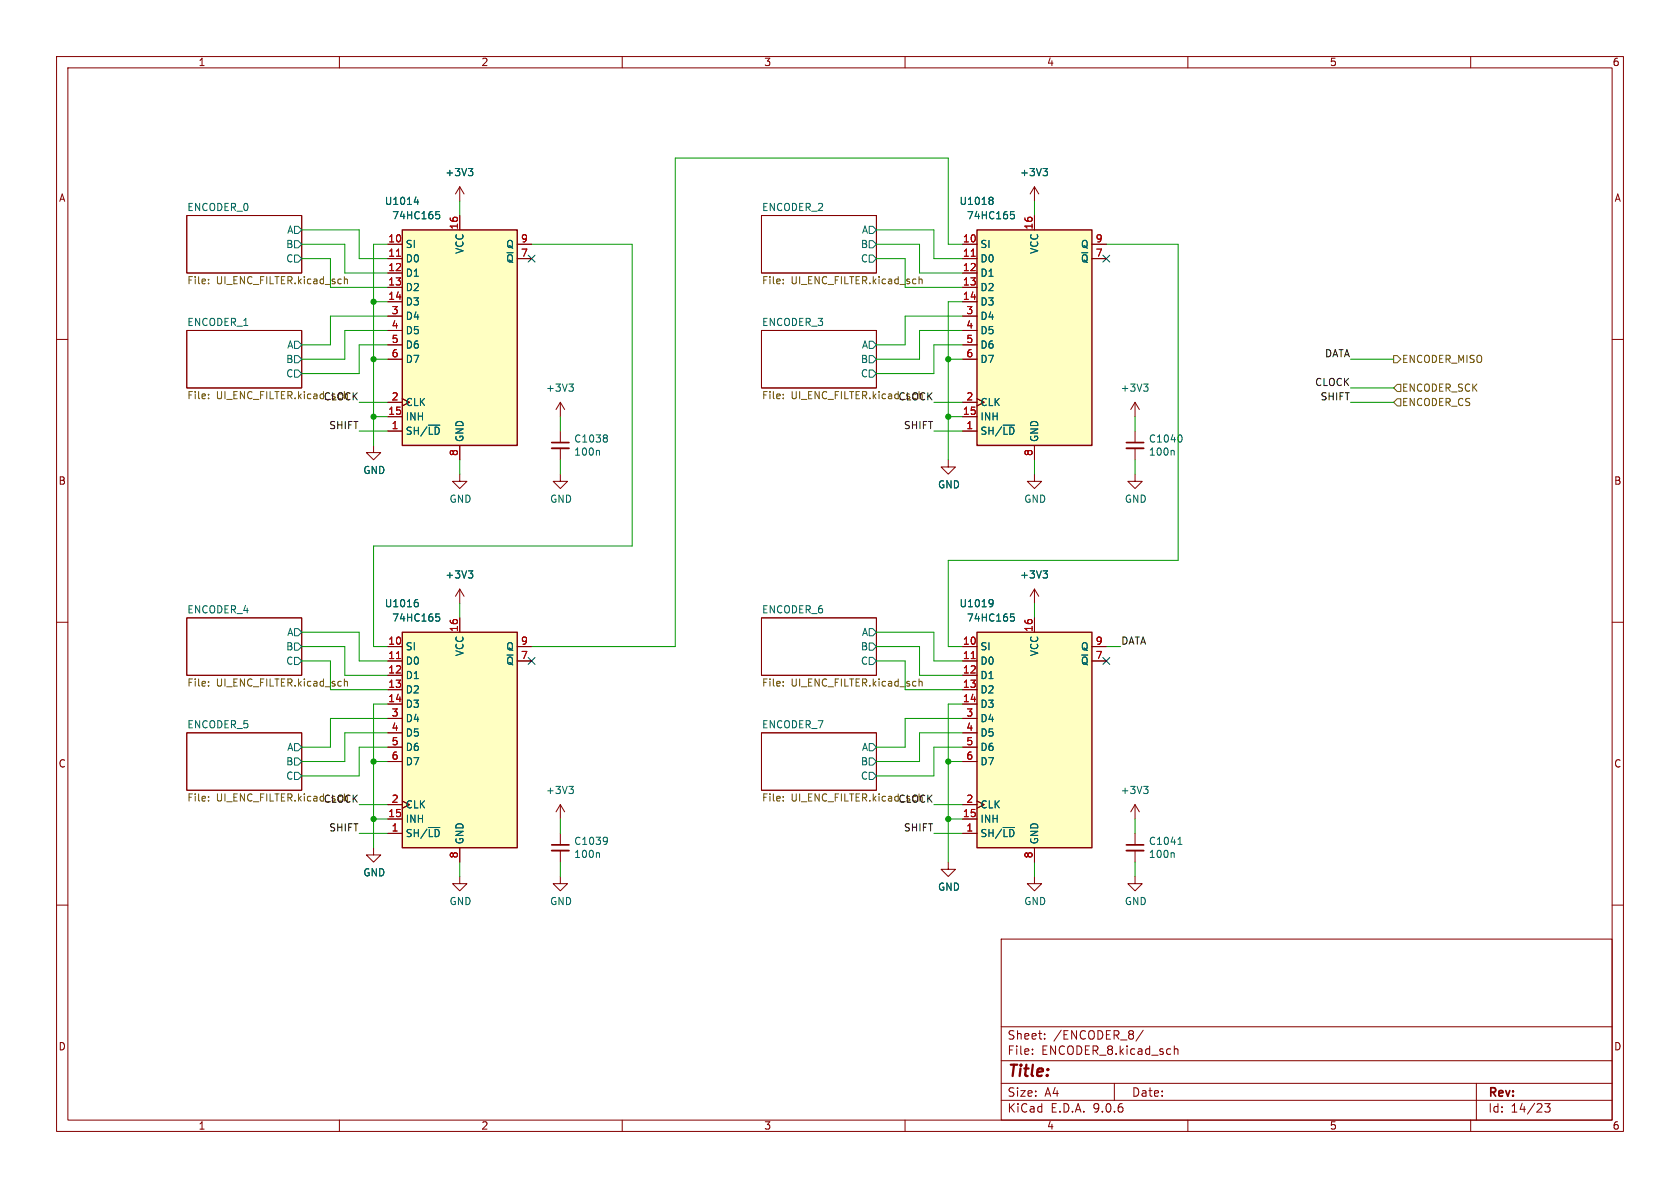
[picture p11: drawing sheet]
<svg xmlns="http://www.w3.org/2000/svg" width="297mm" height="210mm" viewBox="0 0 297 210" stroke-linecap="round" stroke-linejoin="round" font-family="sans-serif">
<g fill="none" stroke="#840000" stroke-width=".18">
<path d="M10 10h277v190h-277zM12 12h273v186h-273zM60 10v2M110 10v2M160 10v2M210 10v2M260 10v2M33 38.1h20.3v10.2h-20.3zM134.6 38.1h20.3v10.2h-20.3zM33 58.4h20.3v10.2h-20.3zM134.6 58.4h20.3v10.2h-20.3zM10 60h2"/>
<path d="M285 60h2M10 110h2M33 109.2h20.3v10.2h-20.3zM134.6 109.2h20.3v10.2h-20.3zM285 110h2M33 129.5h20.3v10.2h-20.3zM134.6 129.5h20.3v10.2h-20.3zM10 160h2M177 166h108v32h-108zM285 160h2M60 198v2M110 198v2"/>
<path d="M160 198v2M177 194.5h108M177 191.5h108M177 187.5h108M177 181.5h108M182.5 186.3v.1M182.5 185.5v.1M184.7 183.6v.1M184.7 182.8v.1M197 191.5v3M202.1 182.1l-1.3 2M207.6 184.9v1.5"/>
<path d="M207.6 185.5l.2-.1 .4 .1v.9M210 198v2M260 198v2M261 191.5v6.5M273.1 195.1h.9l-.5 .6 .5 .1v.7l-.3 .1h-.4l-.2-.1"/>
</g>
<g fill="none" stroke="#006464" stroke-width=".18">
<path d="M52.1 45.1h.6l.6 .6-.6 .7h-.6zM52.1 40h.6l.6 .6-.6 .7h-.6zM52.1 42.5h.6l.6 .7-.6 .6h-.6zM153.7 45.1h.6l.6 .6-.6 .7h-.6zM153.7 40h.6l.6 .6-.6 .7h-.6zM153.7 42.5h.6l.6 .7-.6 .6h-.6zM52.1 65.4h.6l.6 .6-.6 .7h-.6zM52.1 60.3h.6l.6 .7-.6 .6h-.6zM52.1 62.9h.6l.6 .6-.6 .6h-.6zM153.7 65.4h.6l.6 .6-.6 .7h-.6zM153.7 60.3h.6l.6 .7-.6 .6h-.6zM153.7 62.9h.6l.6 .6-.6 .6h-.6z"/>
<path d="M52.1 116.2h.6l.6 .6-.6 .7h-.6zM52.1 111.1h.6l.6 .7-.6 .6h-.6zM52.1 113.7h.6l.6 .6-.6 .6h-.6zM153.7 116.2h.6l.6 .6-.6 .7h-.6zM153.7 111.1h.6l.6 .7-.6 .6h-.6zM153.7 113.7h.6l.6 .6-.6 .6h-.6zM52.1 136.5h.6l.6 .7-.6 .6h-.6zM52.1 131.4h.6l.6 .7-.6 .6h-.6zM52.1 134h.6l.6 .6-.6 .7h-.6zM153.7 136.5h.6l.6 .7-.6 .6h-.6zM153.7 131.4h.6l.6 .7-.6 .6h-.6zM153.7 134h.6l.6 .6-.6 .7h-.6z"/>
</g>
<g fill="none" stroke="#725600" stroke-width=".18">
<path d="M36.9 50v.2M36.9 49.4v.1M60.9 48.9v1.3M60.9 49.4l.2-.1 .3 .1v.8M138.5 49.4v.1M138.5 50v.2M162.5 48.9v1.3M162.5 49.4l.2-.1 .3 .1v.8M36.9 69.7v.1M36.9 70.4v.1M138.5 69.7v.1M138.5 70.4v.1"/>
<path d="M36.9 120.5v.1M36.9 121.2v.1M60.9 120.6l.2-.2 .3 .1v.8M60.9 120v1.3M138.5 121.2v.1M138.5 120.5v.1M162.5 120v1.3M162.5 120.6l.2-.2 .3 .1v.8M36.9 140.8v.1M36.9 141.5v.1M138.5 140.8v.1M138.5 141.5v.1"/>
</g>
<path d="M172.7 111.8h20.3v38.1h-20.3z" fill="#ffffc2"/>
<path d="M172.7 111.8h20.3v38.1h-20.3z" fill="none" stroke="#840000" stroke-width=".25"/>
<g fill="none" stroke="#840000" stroke-width=".18">
<path d="M170.2 116.8h2.5M170.2 119.4h2.5M170.2 114.3h2.5M182.9 109.2v2.6M193 116.8h2.6M193 114.3h2.6M170.2 121.9h2.5M170.2 124.5h2.5M170.2 127h2.5M170.2 129.5h2.5M170.2 132.1h2.5M170.2 134.6h2.5"/>
<path d="M170.2 142.2h2.5M170.2 144.8h2.5M170.2 147.3h2.5M182.9 149.9v2.5"/>
</g>
<path d="M171.7 116.4h.7" fill="none" stroke="#a90000" stroke-width=".18"/>
<path d="M175.1 106l.4 .1a.84 .84 0 0 1-.3 1.2M175.6 106.5l-.3 .3h-.2M178.7 108.5h.6M178.8 109h.3l.2 .3-.1 .4-.4 .1" fill="none" stroke="#006464" stroke-width=".18"/>
<path d="M71.1 111.8h20.3v38.1h-20.3z" fill="#ffffc2"/>
<path d="M71.1 111.8h20.3v38.1h-20.3z" fill="none" stroke="#840000" stroke-width=".25"/>
<g fill="none" stroke="#840000" stroke-width=".18">
<path d="M200.7 71.1v2.6M200.7 76.2v2M200.7 79.2v2.1M200.7 71.1l-.8 1.3M200.7 71.1l.7 1.3M167.6 81.3v1.3h1.3l-1.3 1.2-1.2-1.2h1.2M182.9 83.8v1.3h1.2l-1.2 1.3-1.3-1.3h1.3M200.7 83.8v1.3h1.2l-1.2 1.3-1.3-1.3h1.3M68.6 116.8h2.5M68.6 119.4h2.5M68.6 114.3h2.5M81.3 104.1v2.6"/>
<path d="M81.3 109.2v2.6M81.3 104.1l-.8 1.3M81.3 104.1l.7 1.3M91.4 116.8h2.6M91.4 114.3h2.6M182.9 104.1l-.8 1.3M182.9 104.1l.7 1.3M182.9 104.1v2.6M68.6 121.9h2.5M68.6 124.5h2.5M68.6 127h2.5M68.6 129.5h2.5"/>
<path d="M68.6 132.1h2.5M68.6 134.6h2.5M66 149.9v1.2h1.3l-1.3 1.3-1.2-1.3h1.2M68.6 142.2h2.5M68.6 144.8h2.5M68.6 147.3h2.5M81.3 154.9v1.3h1.2l-1.2 1.3-1.3-1.3h1.3M81.3 149.9v2.5M99.1 154.9v1.3h1.2l-1.2 1.3-1.3-1.3h1.3M99.1 142.2v2.6M99.1 147.3v2.1M99.1 150.4v2"/>
<path d="M99.1 142.2l-.8 1.3M99.1 142.2l.7 1.3M167.6 152.4v1.3h1.3l-1.3 1.2-1.2-1.2h1.2M182.9 154.9v1.3h1.2l-1.2 1.3-1.3-1.3h1.3M200.7 154.9v1.3h1.2l-1.2 1.3-1.3-1.3h1.3M200.7 142.2v2.6M200.7 147.3v2.1M200.7 150.4v2M200.7 142.2l-.8 1.3M200.7 142.2l.7 1.3"/>
</g>
<path d="M70.1 116.4h.7" fill="none" stroke="#a90000" stroke-width=".18"/>
<g fill="none" stroke="#006464" stroke-width=".18">
<path d="M202.2 67.9h.8l-.5 .5M202.7 68.4l.3 .2v.3l-.3 .3M207.4 79.6l.2 .2v.7M208.7 76.9a.79 .79 0 0 1 0 1.3M73.5 106.5h.2l.3 .2-.1 .4-.4 .2M73.6 106h.2M77.1 108.5h.6M77.2 109h.3l.2 .3-.1 .4-.4 .1M82.8 100.9h.8l-.4 .5M83.3 101.4l.3 .2v.3l-.3 .3M184.4 100.9h.8l-.4 .5M184.9 101.4l.3 .2v.3l-.3 .3"/>
<path d="M100.6 139h.8l-.5 .5M101.1 139.5l.3 .2v.3l-.3 .3M202.2 139h.8l-.5 .5M202.7 139.5l.3 .2v.3l-.3 .3M105.8 150.7l.2 .2v.7M107.1 148l.2 .1a1.03 1.03 0 0 1-.2 1.1M107.4 148.5l-.3 .3M207.4 150.7l.2 .2v.7M208.2 149.3h.8M208.4 148.3l.2-.3v1.3"/>
</g>
<path d="M199.1 78.2h3.1M97.5 149.4h3.1M199.1 149.4h3.1" fill="none" stroke="#840000" stroke-width=".3"/>
<path d="M199.1 79.2h3.1M97.5 150.4h3.1M199.1 150.4h3.1" fill="none" stroke="#840000" stroke-width=".33"/>
<path d="M71.1 40.6h20.3v38.1h-20.3z" fill="#ffffc2"/>
<path d="M71.1 40.6h20.3v38.1h-20.3z" fill="none" stroke="#840000" stroke-width=".25"/>
<g fill="none" stroke="#840000" stroke-width=".18">
<path d="M81.3 33v2.6M81.3 38.1v2.5M81.3 33l-.8 1.3M81.3 33l.7 1.3M182.9 33l-.8 1.3M182.9 33l.7 1.3M182.9 33v2.6M68.6 45.7h2.5M68.6 48.3h2.5M68.6 50.8h2.5M68.6 53.3h2.5M68.6 55.9h2.5"/>
<path d="M68.6 58.4h2.5M68.6 43.2h2.5M91.4 45.7h2.6M91.4 43.2h2.6M66 78.7v1.3h1.3l-1.3 1.3-1.2-1.3h1.2M68.6 61h2.5M68.6 63.5h2.5M68.6 71.1h2.5M68.6 73.7h2.5M68.6 76.2h2.5M81.3 78.7v2.6M99.1 71.1l-.8 1.3"/>
<path d="M99.1 71.1l.7 1.3M99.1 71.1v2.6M99.1 76.2v2M99.1 79.2v2.1M81.3 83.8v1.3h1.2l-1.2 1.3-1.3-1.3h1.3M99.1 83.8v1.3h1.2l-1.2 1.3-1.3-1.3h1.3"/>
</g>
<path d="M70.1 45.3h.7" fill="none" stroke="#a90000" stroke-width=".18"/>
<path d="M73.2 35.7h.8M73.8 35.3v.8M77.1 37.4h.6M77.2 37.9h.3l.2 .2v.5l-.5 .1M82.8 29.8h.8l-.4 .5M83.3 30.3l.3 .2v.3l-.3 .3M184.4 29.8h.8l-.4 .5M184.9 30.3l.3 .2v.3l-.3 .3M100.6 67.9h.8l-.5 .5M101.1 68.4l.3 .2v.3l-.3 .3M105.8 79.6l.2 .2v.7M107.1 76.9l.3 .2-.3 .3 .3 .3v.2l-.3 .3" fill="none" stroke="#006464" stroke-width=".18"/>
<path d="M97.5 78.2h3.1" fill="none" stroke="#840000" stroke-width=".3"/>
<path d="M97.5 79.2h3.1" fill="none" stroke="#840000" stroke-width=".33"/>
<path d="M172.7 40.6h20.3v38.1h-20.3z" fill="#ffffc2"/>
<path d="M172.7 40.6h20.3v38.1h-20.3z" fill="none" stroke="#840000" stroke-width=".25"/>
<g fill="none" stroke="#840000" stroke-width=".18">
<path d="M81.3 38.1v2.5M182.9 38.1v2.5M68.6 45.7h2.5M68.6 48.3h2.5M68.6 50.8h2.5M68.6 53.3h2.5M68.6 55.9h2.5M68.6 58.4h2.5M68.6 43.2h2.5M91.4 45.7h2.6M91.4 43.2h2.6M170.2 45.7h2.5"/>
<path d="M170.2 48.3h2.5M170.2 50.8h2.5M170.2 53.3h2.5M170.2 55.9h2.5M170.2 58.4h2.5M170.2 43.2h2.5M193 45.7h2.6M193 43.2h2.6M68.6 61h2.5M68.6 63.5h2.5M68.6 71.1h2.5M68.6 73.7h2.5"/>
<path d="M68.6 76.2h2.5M81.3 78.7v2.6M170.2 61h2.5M170.2 63.5h2.5M170.2 71.1h2.5M170.2 73.7h2.5M170.2 76.2h2.5M182.9 78.7v2.6M68.6 116.8h2.5M68.6 119.4h2.5M68.6 114.3h2.5M81.3 109.2v2.6"/>
<path d="M91.4 116.8h2.6M91.4 114.3h2.6M170.2 116.8h2.5M170.2 119.4h2.5M170.2 114.3h2.5M182.9 109.2v2.6M193 116.8h2.6M193 114.3h2.6M68.6 121.9h2.5M68.6 124.5h2.5M68.6 127h2.5M68.6 129.5h2.5"/>
<path d="M68.6 132.1h2.5M68.6 134.6h2.5M170.2 121.9h2.5M170.2 124.5h2.5M170.2 127h2.5M170.2 129.5h2.5M170.2 132.1h2.5M170.2 134.6h2.5M68.6 142.2h2.5M68.6 144.8h2.5M68.6 147.3h2.5M81.3 149.9v2.5"/>
<path d="M170.2 142.2h2.5M170.2 144.8h2.5M170.2 147.3h2.5M182.9 149.9v2.5"/>
</g>
<path d="M70.1 45.3h.7M171.7 45.3h.7M70.1 116.4h.7M171.7 116.4h.7" fill="none" stroke="#a90000" stroke-width=".18"/>
<g fill="none" stroke="#006464" stroke-width=".18">
<path d="M73.2 35.7h.8M73.8 35.3v.8M77.1 37.4h.6M77.2 37.9h.3l.2 .2v.5l-.5 .1M82.8 29.8h.8l-.4 .5M83.3 30.3l.3 .2v.3l-.3 .3M175.1 34.9h.2l.3 .2-.3 .3M175.1 35.4h.2M175.3 35.4l.3 .3v.2l-.2 .2h-.3M178.7 37.4h.6M178.8 37.9h.3l.2 .2v.5l-.5 .1M184.4 29.8h.8l-.4 .5"/>
<path d="M184.9 30.3l.3 .2v.3l-.3 .3M73.5 106.5h.2l.3 .2-.1 .4-.4 .2M73.6 106h.2M77.1 108.5h.6M77.2 109h.3l.2 .3-.1 .4-.4 .1M82.8 100.9h.8l-.4 .5M83.3 101.4l.3 .2v.3l-.3 .3M175.1 106l.4 .1a.84 .84 0 0 1-.3 1.2M175.6 106.5l-.3 .3h-.2M178.7 108.5h.6M178.8 109h.3l.2 .3-.1 .4-.4 .1M184.4 100.9h.8l-.4 .5"/>
<path d="M184.9 101.4l.3 .2v.3l-.3 .3"/>
</g>
<path d="M246.4 62.9h.6l.6 .6-.6 .6h-.6zM247 70.5h.6v1.3h-.6l-.6-.7zM247 67.9h.6v1.3h-.6l-.6-.6z" fill="none" stroke="#725600" stroke-width=".18"/>
<g fill="none" stroke="#009600" stroke-width=".18">
<path d="M81.3 35.6v2.5M182.9 35.6v2.5M53.3 45.7h5.1v5.1h10.2M53.3 40.6h10.2v5.1h5.1M53.3 43.2h7.7v5.1h7.6M66 53.3h2.6M68.6 55.9h-10.2v5.1h-5.1M68.6 43.2h-2.6v35.5M68.6 58.4h-7.6v5.1h-7.7M94 43.2h17.8v53.3h-45.8v17.8h2.6M154.9 40.6h10.2v5.1h5.1M154.9 43.2h7.7v5.1h7.6"/>
<path d="M154.9 45.7h5.1v5.1h10.2M170.2 43.2h-2.6v-15.3h-48.2v86.4h-25.4M170.2 58.4h-7.6v5.1h-7.7M170.2 55.9h-10.2v5.1h-5.1M170.2 53.3h-2.6v28M195.6 43.2h12.7v55.9h-40.7v15.2h2.6M63.5 71.1h5.1M63.5 76.2h5.1M66 73.7h2.6M66 63.5h2.6M68.6 61h-5.1v5h-10.2M99.1 73.7v2.5"/>
<path d="M165.1 71.1h5.1M165.1 76.2h5.1M167.6 73.7h2.6M167.6 63.5h2.6M170.2 61h-5.1v5h-10.2M200.7 73.7v2.5M238.8 71.1h7.6M238.8 63.5h7.6M238.8 68.6h7.6M81.3 81.3v2.5M99.1 81.3v2.5M182.9 81.3v2.5"/>
<path d="M200.7 81.3v2.5M53.3 116.8h5.1v5.1h10.2M53.3 111.8h10.2v5h5.1M53.3 114.3h7.7v5.1h7.6M81.3 106.7v2.5M154.9 111.8h10.2v5h5.1M154.9 114.3h7.7v5.1h7.6M154.9 116.8h5.1v5.1h10.2M182.9 106.7v2.5M195.6 114.3h2.5M66 134.6h2.6M68.6 127h-10.2v5.1h-5.1"/>
<path d="M68.6 124.5h-2.6v25.4M68.6 132.1h-5.1v5.1h-10.2M68.6 129.5h-7.6v5.1h-7.7M167.6 134.6h2.6M170.2 132.1h-5.1v5.1h-10.2M170.2 127h-10.2v5.1h-5.1M170.2 124.5h-2.6v27.9M170.2 129.5h-7.6v5.1h-7.7M63.5 142.2h5.1M63.5 147.3h5.1M66 144.8h2.6M81.3 152.4v2.5"/>
<path d="M99.1 144.8v2.5M99.1 152.4v2.5M165.1 142.2h5.1M165.1 147.3h5.1M167.6 144.8h2.6M182.9 152.4v2.5M200.7 144.8v2.5M200.7 152.4v2.5"/>
</g>
<path d="M93.4 45.1l1.2 1.2M94.6 45.1l-1.2 1.2M195 45.1l1.2 1.2M196.2 45.1l-1.2 1.2M93.4 116.2l1.2 1.2M94.6 116.2l-1.2 1.2M195 116.2l1.2 1.2M196.2 116.2l-1.2 1.2" fill="none" stroke="#000084" stroke-width=".18"/>
<g fill="#009600" stroke="#009600" stroke-width=".18">
<circle cx="167.6" cy="63.5" r=".46"/>
<circle cx="167.6" cy="73.7" r=".46"/>
<circle cx="66" cy="63.5" r=".46"/>
<circle cx="66" cy="53.3" r=".46"/>
<circle cx="66" cy="73.7" r=".46"/>
<circle cx="167.6" cy="134.6" r=".46"/>
<circle cx="167.6" cy="144.8" r=".46"/>
<circle cx="66" cy="134.6" r=".46"/>
<circle cx="66" cy="144.8" r=".46"/>
</g>
<text font-size="2.8" fill="#840000" x="178" y="190.9">Title:</text>
<g font-size="2.1" fill="#840000">
<text x="178" y="184">Sheet:</text>
<text x="186.2" y="184">/ENCODER_8/</text>
<text x="178" y="186.7">File:</text>
<text x="184.1" y="186.7">ENCODER_8.kicad_sch</text>
<text x="178" y="196.9">KiCad</text>
<text x="178" y="194.1">Size:</text>
<text x="184.7" y="194.1">A4</text>
<text x="185.7" y="196.9">E.D.A.</text>
<text x="193.3" y="196.9">9.0.6</text>
<text x="200" y="194.1">Date:</text>
<text x="263" y="194.3">Rev:</text>
<text x="263" y="196.9">Id:</text>
<text x="267.1" y="196.9">14/23</text>
</g>
<g font-size="1.8" fill="#840000">
<text x="35" y="11.9">1</text>
<text x="85" y="11.9">2</text>
<text x="135" y="11.9">3</text>
<text x="185" y="11.9">4</text>
<text x="235" y="11.9">5</text>
<text x="285" y="11.9">6</text>
<text x="10.3" y="35.9">A</text>
<text x="285.3" y="35.9">A</text>
<text x="10.3" y="85.9">B</text>
<text x="285.3" y="85.9">B</text>
<text x="10.3" y="135.9">C</text>
<text x="285.3" y="135.9">C</text>
<text x="10.3" y="185.9">D</text>
<text x="285.3" y="185.9">D</text>
<text x="35" y="199.9">1</text>
<text x="85" y="199.9">2</text>
<text x="135" y="199.9">3</text>
<text x="185" y="199.9">4</text>
<text x="235" y="199.9">5</text>
<text x="285" y="199.9">6</text>
</g>
<g font-size="1.8" fill="#006464">
<text x="78.6" y="31.3">+3V3</text>
<text x="180.2" y="31.3">+3V3</text>
<text x="33" y="37.4">ENCODER_0</text>
<text x="50.7" y="41.5">A</text>
<text x="67.9" y="36.4">U1014</text>
<text x="69.2" y="39">74HC165</text>
<text x="134.6" y="37.4">ENCODER_2</text>
<text x="152.3" y="41.5">A</text>
<text x="169.5" y="36.4">U1018</text>
<text x="170.8" y="39">74HC165</text>
<text x="50.5" y="46.6">C</text>
<text x="50.5" y="44">B</text>
<text x="71.6" y="46.6">D0</text>
<text x="71.6" y="44">SI</text>
<text x="82.1" y="45" transform="rotate(-90 82.1 45)">VCC</text>
<text x="89.4" y="44">Q</text>
<text x="89.4" y="46.6">~{Q}</text>
<text x="152.1" y="46.6">C</text>
<text x="152.1" y="44">B</text>
<text x="173.2" y="46.6">D0</text>
<text x="173.2" y="44">SI</text>
<text x="183.7" y="45" transform="rotate(-90 183.7 45)">VCC</text>
<text x="191" y="44">Q</text>
<text x="191" y="46.6">~{Q}</text>
<text x="71.6" y="49.1">D1</text>
<text x="71.6" y="51.7">D2</text>
<text x="173.2" y="49.1">D1</text>
<text x="173.2" y="51.7">D2</text>
<text x="33" y="57.7">ENCODER_1</text>
<text x="71.6" y="54.2">D3</text>
<text x="71.6" y="56.7">D4</text>
<text x="71.6" y="59.3">D5</text>
<text x="134.6" y="57.7">ENCODER_3</text>
<text x="173.2" y="54.2">D3</text>
<text x="173.2" y="56.7">D4</text>
<text x="173.2" y="59.3">D5</text>
<text x="50.5" y="64.4">B</text>
<text x="50.7" y="61.8">A</text>
<text x="71.6" y="61.8">D6</text>
<text x="71.6" y="64.4">D7</text>
<text x="152.1" y="64.4">B</text>
<text x="152.3" y="61.8">A</text>
<text x="173.2" y="61.8">D6</text>
<text x="173.2" y="64.4">D7</text>
<text x="50.5" y="66.9">C</text>
<text x="71.6" y="72">CLK</text>
<text x="96.4" y="69.4">+3V3</text>
<text x="152.1" y="66.9">C</text>
<text x="173.2" y="72">CLK</text>
<text x="198" y="69.4">+3V3</text>
<text x="71.6" y="74.5">INH</text>
<text x="71.6" y="77.1">SH/~{LD}</text>
<text x="173.2" y="74.5">INH</text>
<text x="173.2" y="77.1">SH/~{LD}</text>
<text x="64.1" y="84">GND</text>
<text x="82.1" y="78.2" transform="rotate(-90 82.1 78.2)">GND</text>
<text x="101.4" y="80.7">100n</text>
<text x="101.4" y="78.4">C1038</text>
<text x="183.7" y="78.2" transform="rotate(-90 183.7 78.2)">GND</text>
<text x="203" y="80.7">100n</text>
<text x="203" y="78.4">C1040</text>
<text x="79.4" y="89.1">GND</text>
<text x="97.2" y="89.1">GND</text>
<text x="165.7" y="86.5">GND</text>
<text x="181" y="89.1">GND</text>
<text x="198.8" y="89.1">GND</text>
<text x="67.9" y="107.5">U1016</text>
<text x="78.6" y="102.5">+3V3</text>
<text x="169.5" y="107.5">U1019</text>
<text x="180.2" y="102.5">+3V3</text>
<text x="33" y="108.5">ENCODER_4</text>
<text x="50.7" y="112.6">A</text>
<text x="69.2" y="110.1">74HC165</text>
<text x="134.6" y="108.5">ENCODER_6</text>
<text x="152.3" y="112.6">A</text>
<text x="170.8" y="110.1">74HC165</text>
<text x="50.5" y="117.7">C</text>
<text x="50.5" y="115.2">B</text>
<text x="71.6" y="117.7">D0</text>
<text x="71.6" y="115.2">SI</text>
<text x="82.1" y="116.1" transform="rotate(-90 82.1 116.1)">VCC</text>
<text x="89.4" y="115.2">Q</text>
<text x="89.4" y="117.7">~{Q}</text>
<text x="152.1" y="117.7">C</text>
<text x="152.1" y="115.2">B</text>
<text x="173.2" y="117.7">D0</text>
<text x="173.2" y="115.2">SI</text>
<text x="183.7" y="116.1" transform="rotate(-90 183.7 116.1)">VCC</text>
<text x="191" y="115.2">Q</text>
<text x="191" y="117.7">~{Q}</text>
<text x="71.6" y="120.2">D1</text>
<text x="71.6" y="122.8">D2</text>
<text x="71.6" y="125.3">D3</text>
<text x="173.2" y="120.2">D1</text>
<text x="173.2" y="122.8">D2</text>
<text x="173.2" y="125.3">D3</text>
<text x="33" y="128.8">ENCODER_5</text>
<text x="71.6" y="127.9">D4</text>
<text x="71.6" y="130.4">D5</text>
<text x="134.6" y="128.8">ENCODER_7</text>
<text x="173.2" y="127.9">D4</text>
<text x="173.2" y="130.4">D5</text>
<text x="50.5" y="135.5">B</text>
<text x="50.7" y="132.9">A</text>
<text x="71.6" y="132.9">D6</text>
<text x="71.6" y="135.5">D7</text>
<text x="152.1" y="135.5">B</text>
<text x="152.3" y="132.9">A</text>
<text x="173.2" y="132.9">D6</text>
<text x="173.2" y="135.5">D7</text>
<text x="50.5" y="138">C</text>
<text x="71.6" y="143.1">CLK</text>
<text x="96.4" y="140.6">+3V3</text>
<text x="152.1" y="138">C</text>
<text x="173.2" y="143.1">CLK</text>
<text x="198" y="140.6">+3V3</text>
<text x="71.6" y="145.6">INH</text>
<text x="71.6" y="148.2">SH/~{LD}</text>
<text x="82.1" y="149.4" transform="rotate(-90 82.1 149.4)">GND</text>
<text x="101.4" y="149.6">C1039</text>
<text x="173.2" y="145.6">INH</text>
<text x="173.2" y="148.2">SH/~{LD}</text>
<text x="183.7" y="149.4" transform="rotate(-90 183.7 149.4)">GND</text>
<text x="203" y="149.6">C1041</text>
<text x="64.1" y="155.1">GND</text>
<text x="101.4" y="151.9">100n</text>
<text x="203" y="151.9">100n</text>
<text x="79.4" y="160.2">GND</text>
<text x="97.2" y="160.2">GND</text>
<text x="165.7" y="157.7">GND</text>
<text x="181" y="160.2">GND</text>
<text x="198.8" y="160.2">GND</text>
</g>
<g font-size="1.8" fill="#a90000">
<text x="81" y="40.7" transform="rotate(-90 81 40.7)">16</text>
<text x="182.6" y="40.7" transform="rotate(-90 182.6 40.7)">16</text>
<text x="68.5" y="45.5">11</text>
<text x="68.5" y="42.9">10</text>
<text x="92" y="42.9">9</text>
<text x="92" y="45.5">7</text>
<text x="170.1" y="45.5">11</text>
<text x="170.1" y="42.9">10</text>
<text x="193.6" y="42.9">9</text>
<text x="193.6" y="45.5">7</text>
<text x="68.5" y="48">12</text>
<text x="68.5" y="50.5">13</text>
<text x="68.5" y="53.1">14</text>
<text x="170.1" y="48">12</text>
<text x="170.1" y="50.5">13</text>
<text x="170.1" y="53.1">14</text>
<text x="69.1" y="55.6">3</text>
<text x="69.1" y="58.2">4</text>
<text x="170.7" y="55.6">3</text>
<text x="170.7" y="58.2">4</text>
<text x="69.1" y="60.7">5</text>
<text x="69.1" y="63.2">6</text>
<text x="170.7" y="60.7">5</text>
<text x="170.7" y="63.2">6</text>
<text x="69.1" y="70.9">2</text>
<text x="170.7" y="70.9">2</text>
<text x="68.5" y="73.4">15</text>
<text x="69.1" y="75.9">1</text>
<text x="170.1" y="73.4">15</text>
<text x="170.7" y="75.9">1</text>
<text x="81" y="80.7" transform="rotate(-90 81 80.7)">8</text>
<text x="182.6" y="80.7" transform="rotate(-90 182.6 80.7)">8</text>
<text x="81" y="111.8" transform="rotate(-90 81 111.8)">16</text>
<text x="182.6" y="111.8" transform="rotate(-90 182.6 111.8)">16</text>
<text x="68.5" y="116.6">11</text>
<text x="68.5" y="119.1">12</text>
<text x="68.5" y="114">10</text>
<text x="92" y="114">9</text>
<text x="92" y="116.6">7</text>
<text x="170.1" y="116.6">11</text>
<text x="170.1" y="119.1">12</text>
<text x="170.1" y="114">10</text>
<text x="193.6" y="114">9</text>
<text x="193.6" y="116.6">7</text>
<text x="68.5" y="121.7">13</text>
<text x="68.5" y="124.2">14</text>
<text x="170.1" y="121.7">13</text>
<text x="170.1" y="124.2">14</text>
<text x="69.1" y="126.7">3</text>
<text x="69.1" y="129.3">4</text>
<text x="69.1" y="131.8">5</text>
<text x="170.7" y="126.7">3</text>
<text x="170.7" y="129.3">4</text>
<text x="170.7" y="131.8">5</text>
<text x="69.1" y="134.4">6</text>
<text x="170.7" y="134.4">6</text>
<text x="69.1" y="142">2</text>
<text x="170.7" y="142">2</text>
<text x="68.5" y="144.5">15</text>
<text x="69.1" y="147.1">1</text>
<text x="170.1" y="144.5">15</text>
<text x="170.7" y="147.1">1</text>
<text x="81" y="151.8" transform="rotate(-90 81 151.8)">8</text>
<text x="182.6" y="151.8" transform="rotate(-90 182.6 151.8)">8</text>
</g>
<g font-size="1.8" fill="#725600">
<text x="33" y="50.6">File:</text>
<text x="38.2" y="50.6">UI_ENC_FILTER.kicad_sch</text>
<text x="134.6" y="50.6">File:</text>
<text x="139.8" y="50.6">UI_ENC_FILTER.kicad_sch</text>
<text x="247.8" y="64.4">ENCODER_MISO</text>
<text x="33" y="70.9">File:</text>
<text x="38.2" y="70.9">UI_ENC_FILTER.kicad_sch</text>
<text x="134.6" y="70.9">File:</text>
<text x="139.8" y="70.9">UI_ENC_FILTER.kicad_sch</text>
<text x="247.8" y="72">ENCODER_CS</text>
<text x="247.8" y="69.4">ENCODER_SCK</text>
<text x="33" y="121.7">File:</text>
<text x="38.2" y="121.7">UI_ENC_FILTER.kicad_sch</text>
<text x="134.6" y="121.7">File:</text>
<text x="139.8" y="121.7">UI_ENC_FILTER.kicad_sch</text>
<text x="33" y="142">File:</text>
<text x="38.2" y="142">UI_ENC_FILTER.kicad_sch</text>
<text x="134.6" y="142">File:</text>
<text x="139.8" y="142">UI_ENC_FILTER.kicad_sch</text>
</g>
<g font-size="1.8" fill="#0f0f0f">
<text x="234.1" y="63.2">DATA</text>
<text x="57.1" y="70.9">CLOCK</text>
<text x="158.7" y="70.9">CLOCK</text>
<text x="232.4" y="68.3">CLOCK</text>
<text x="233.4" y="70.9">SHIFT</text>
<text x="58.1" y="75.9">SHIFT</text>
<text x="159.7" y="75.9">SHIFT</text>
<text x="198.1" y="114">DATA</text>
<text x="57.1" y="142">CLOCK</text>
<text x="158.7" y="142">CLOCK</text>
<text x="58.1" y="147.1">SHIFT</text>
<text x="159.7" y="147.1">SHIFT</text>
</g>
</svg>
